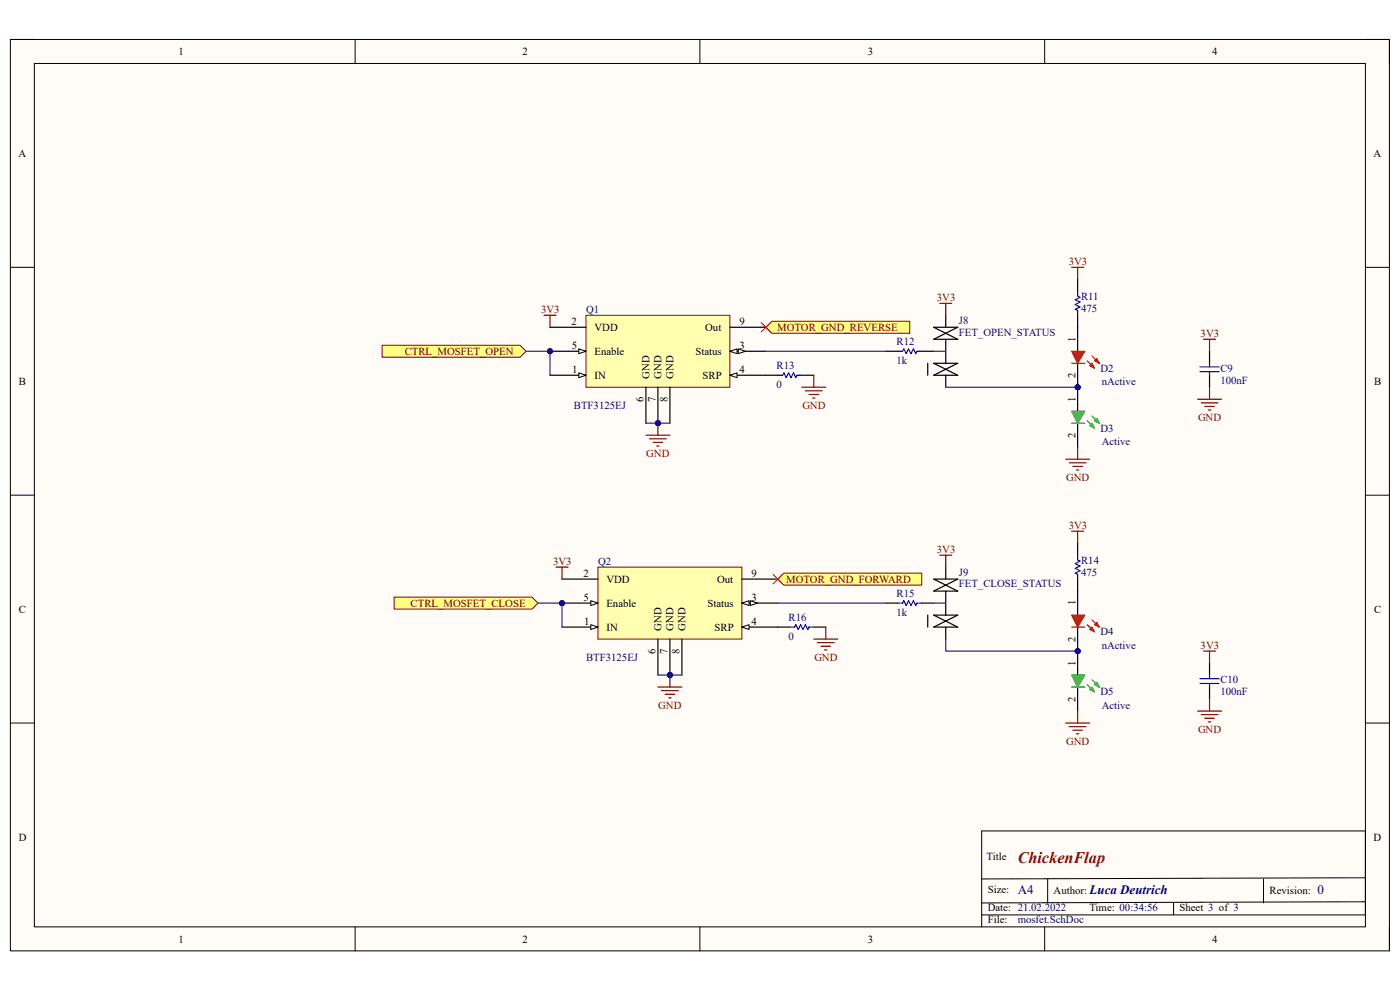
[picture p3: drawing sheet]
<svg xmlns="http://www.w3.org/2000/svg" width="297mm" height="210mm" viewBox="0 0 297 210" stroke-linecap="round" stroke-linejoin="round" font-family="sans-serif">
<path d="M2.2 8.4h292.6v193.3h-292.6z" fill-rule="evenodd" fill="#fffcf8"/>
<path d="M2.2 8.4h292.6v193.3h-292.6z" fill="none" stroke="#000" stroke-width=".21"/>
<path d="M7.3 13.5h282.4v183.1h-282.4z" fill-rule="evenodd" fill="#fffcf8"/>
<g fill="none" stroke="#000" stroke-width=".21">
<path d="M2.2 8.4h5.1M7.3 13.5h282.4v183.1h-282.4zM75.3 8.4v5.1M148.5 8.4v5.1M221.6 8.4v5.1M289.7 8.4h5.1v5.1M2.2 56.7h5.1M289.7 56.7h5.1M2.2 105h5.1M289.7 105.1h5.1M2.2 153.4h5.1M289.7 153.4h5.1"/>
<path d="M75.3 196.6v5.1M148.5 196.6v5.1M221.6 196.6v5.1M294.8 196.6v5.1"/>
</g>
<circle cx="116.7" cy="74.5" r=".51" fill="#000080"/>
<circle cx="116.7" cy="74.5" r=".51" fill="none" stroke="#000080" stroke-width=".21"/>
<circle cx="139.6" cy="89.8" r=".51" fill="#000080"/>
<circle cx="139.6" cy="89.8" r=".51" fill="none" stroke="#000080" stroke-width=".21"/>
<path d="M124.3 66.9h30.5v15.2h-30.5z" fill-rule="evenodd" fill="#ffffb0"/>
<path d="M124.3 66.9h30.5v15.2h-30.5z" fill="none" stroke="#800000" stroke-width=".21"/>
<path d="M116.7 79.6h7.6" fill="none" stroke="#000" stroke-width=".25"/>
<path d="M122.8 79.1l1.5 .5-1.5 .5z" fill="#f8fcff"/>
<path d="M122.8 79.1l1.5 .5-1.5 .5z" fill="none" stroke="#000" stroke-width=".21"/>
<path d="M154.8 74.5h7.7" fill="none" stroke="#000" stroke-width=".25"/>
<path d="M154.8 74.5l1.6-.5v1z" fill="#f8fcff"/>
<path d="M154.8 74.5l1.6-.5v1z" fill="none" stroke="#000" stroke-width=".21"/>
<path d="M156.6 74l1.6 .5-1.6 .5z" fill="#f8fcff"/>
<path d="M156.6 74l1.6 .5-1.6 .5z" fill="none" stroke="#000" stroke-width=".21"/>
<path d="M154.8 79.6h7.7" fill="none" stroke="#000" stroke-width=".25"/>
<path d="M154.8 79.6l1.6-.5v1z" fill="#f8fcff"/>
<path d="M154.8 79.6l1.6-.5v1z" fill="none" stroke="#000" stroke-width=".21"/>
<path d="M116.7 69.4h7.6M116.7 74.5h7.6" fill="none" stroke="#000" stroke-width=".25"/>
<path d="M122.8 74l1.5 .5-1.5 .5z" fill="#f8fcff"/>
<path d="M122.8 74l1.5 .5-1.5 .5z" fill="none" stroke="#000" stroke-width=".21"/>
<circle cx="116.7" cy="74.5" r=".51" fill="#000080"/>
<circle cx="116.7" cy="74.5" r=".51" fill="none" stroke="#000080" stroke-width=".21"/>
<path d="M137 82.1v7.7M139.6 82.1v7.7" fill="none" stroke="#000" stroke-width=".25"/>
<circle cx="139.6" cy="89.8" r=".51" fill="#000080"/>
<circle cx="139.6" cy="89.8" r=".51" fill="none" stroke="#000080" stroke-width=".21"/>
<path d="M154.8 69.4h7.7M142.1 82.1v7.7" fill="none" stroke="#000" stroke-width=".25"/>
<circle cx="119.2" cy="127.9" r=".51" fill="#000080"/>
<circle cx="119.2" cy="127.9" r=".51" fill="none" stroke="#000080" stroke-width=".21"/>
<circle cx="142.1" cy="143.2" r=".51" fill="#000080"/>
<circle cx="142.1" cy="143.2" r=".51" fill="none" stroke="#000080" stroke-width=".21"/>
<path d="M126.9 120.3h30.5v15.3h-30.5z" fill-rule="evenodd" fill="#ffffb0"/>
<path d="M126.9 120.3h30.5v15.3h-30.5z" fill="none" stroke="#800000" stroke-width=".21"/>
<path d="M119.2 133h7.7" fill="none" stroke="#000" stroke-width=".25"/>
<path d="M125.3 132.5l1.6 .5-1.6 .5z" fill="#f8fcff"/>
<path d="M125.3 132.5l1.6 .5-1.6 .5z" fill="none" stroke="#000" stroke-width=".21"/>
<path d="M157.4 127.9h7.6" fill="none" stroke="#000" stroke-width=".25"/>
<path d="M157.4 127.9l1.5-.5v1z" fill="#f8fcff"/>
<path d="M157.4 127.9l1.5-.5v1z" fill="none" stroke="#000" stroke-width=".21"/>
<path d="M159.2 127.4l1.5 .5-1.5 .5z" fill="#f8fcff"/>
<path d="M159.2 127.4l1.5 .5-1.5 .5z" fill="none" stroke="#000" stroke-width=".21"/>
<path d="M157.4 133h7.6" fill="none" stroke="#000" stroke-width=".25"/>
<path d="M157.4 133l1.5-.5v1z" fill="#f8fcff"/>
<path d="M157.4 133l1.5-.5v1z" fill="none" stroke="#000" stroke-width=".21"/>
<path d="M119.2 122.9h7.7M119.2 127.9h7.7" fill="none" stroke="#000" stroke-width=".25"/>
<path d="M125.3 127.4l1.6 .5-1.6 .5z" fill="#f8fcff"/>
<path d="M125.3 127.4l1.6 .5-1.6 .5z" fill="none" stroke="#000" stroke-width=".21"/>
<circle cx="119.2" cy="127.9" r=".51" fill="#000080"/>
<circle cx="119.2" cy="127.9" r=".51" fill="none" stroke="#000080" stroke-width=".21"/>
<path d="M139.6 135.6v7.6M142.1 135.6v7.6" fill="none" stroke="#000" stroke-width=".25"/>
<circle cx="142.1" cy="143.2" r=".51" fill="#000080"/>
<circle cx="142.1" cy="143.2" r=".51" fill="none" stroke="#000080" stroke-width=".21"/>
<path d="M144.7 135.6v7.6M157.4 122.9h7.6" fill="none" stroke="#000" stroke-width=".25"/>
<path d="M115.4 66.9h2.6M116.7 66.9v2.5M118 120.3h2.5M119.2 120.3v2.6" fill="none" stroke="#800000" stroke-width=".25"/>
<path d="M81.1 73.2h29.2l1.3 1.3-1.3 1.3h-29.2z" fill-rule="evenodd" fill="#ffff80"/>
<path d="M81.1 73.2h29.2l1.3 1.3-1.3 1.3h-29.2z" fill="none" stroke="#800000" stroke-width=".21"/>
<path d="M83.6 126.7h29.3l1.2 1.2-1.2 1.3h-29.3z" fill-rule="evenodd" fill="#ffff80"/>
<path d="M83.6 126.7h29.3l1.2 1.2-1.2 1.3h-29.3z" fill="none" stroke="#800000" stroke-width=".21"/>
<path d="M208.3 194.1h81.4v-17.8h-81.4v20.3M222.3 186.5v5M249 191.5v2.6M268.1 186.5v5M289.7 186.2l-81.4 .3M289.7 191.3l-81.4 .2" fill="none" stroke="#000" stroke-width=".21"/>
<circle cx="228.6" cy="82.1" r=".51" fill="#000080"/>
<circle cx="228.6" cy="82.1" r=".51" fill="none" stroke="#000080" stroke-width=".21"/>
<path d="M228.6 69.4v5.1M228.6 77.1v5" fill="none" stroke="#000" stroke-width=".25"/>
<circle cx="228.6" cy="82.1" r=".51" fill="#000080"/>
<circle cx="228.6" cy="82.1" r=".51" fill="none" stroke="#000080" stroke-width=".21"/>
<path d="M230.7 76.6l1.5 1.5M231.7 75.5l1.5 1.6" fill="none" stroke="#f00" stroke-width=".25"/>
<path d="M231.7 77.1l.5 1-1-.5z" fill="#f00"/>
<path d="M231.7 77.1l.5 1-1-.5z" fill="none" stroke="#f00" stroke-width=".25"/>
<path d="M232.7 76l.5 1.1-1-.5z" fill="#f00"/>
<path d="M232.7 76l.5 1.1-1-.5z" fill="none" stroke="#f00" stroke-width=".25"/>
<path d="M227.4 74.5h2.7l-1.5 2.6z" fill="#f00"/>
<path d="M227.4 74.5h2.7l-1.5 2.6zM227.4 77.1h2.7" fill="none" stroke="#f00" stroke-width=".25"/>
<circle cx="228.6" cy="82.1" r=".51" fill="#000080"/>
<circle cx="228.6" cy="82.1" r=".51" fill="none" stroke="#000080" stroke-width=".21"/>
<path d="M228.6 82.1v5.1" fill="none" stroke="#000" stroke-width=".25"/>
<circle cx="228.6" cy="82.1" r=".51" fill="#000080"/>
<circle cx="228.6" cy="82.1" r=".51" fill="none" stroke="#000080" stroke-width=".21"/>
<path d="M228.6 89.8v5.1" fill="none" stroke="#000" stroke-width=".25"/>
<path d="M230.7 89.3l1.5 1.5M231.7 88.3l1.5 1.5" fill="none" stroke="#00bf00" stroke-width=".25"/>
<path d="M231.7 89.8l.5 1-1-.5z" fill="#00bf00"/>
<path d="M231.7 89.8l.5 1-1-.5z" fill="none" stroke="#00bf00" stroke-width=".25"/>
<path d="M232.2 89.3l.5-.5 .5 1z" fill="#00bf00"/>
<path d="M232.2 89.3l.5-.5 .5 1z" fill="none" stroke="#00bf00" stroke-width=".25"/>
<path d="M227.4 87.2h2.7l-1.5 2.6z" fill="#00bf00"/>
<path d="M227.4 87.2h2.7l-1.5 2.6zM227.4 89.8h2.7" fill="none" stroke="#00bf00" stroke-width=".25"/>
<path d="M227.4 56.7h2.5M228.6 56.7v2.6M226.1 97.4h5.1M226.8 98.2h3.6M227.6 98.9h2M228.4 99.7h.5M228.6 94.9v2.5" fill="none" stroke="#800000" stroke-width=".25"/>
<circle cx="228.6" cy="138.1" r=".51" fill="#000080"/>
<circle cx="228.6" cy="138.1" r=".51" fill="none" stroke="#000080" stroke-width=".21"/>
<path d="M228.6 125.4v5.1M228.6 133v5.1" fill="none" stroke="#000" stroke-width=".25"/>
<circle cx="228.6" cy="138.1" r=".51" fill="#000080"/>
<circle cx="228.6" cy="138.1" r=".51" fill="none" stroke="#000080" stroke-width=".21"/>
<path d="M230.7 132.5l1.5 1.5M231.7 131.5l1.5 1.5" fill="none" stroke="#f00" stroke-width=".25"/>
<path d="M231.7 133l.5 1-1-.5z" fill="#f00"/>
<path d="M231.7 133l.5 1-1-.5z" fill="none" stroke="#f00" stroke-width=".25"/>
<path d="M232.7 132l.5 1-1-.5z" fill="#f00"/>
<path d="M232.7 132l.5 1-1-.5z" fill="none" stroke="#f00" stroke-width=".25"/>
<path d="M227.4 130.5h2.7l-1.5 2.5z" fill="#f00"/>
<path d="M227.4 130.5h2.7l-1.5 2.5zM227.4 133h2.7" fill="none" stroke="#f00" stroke-width=".25"/>
<circle cx="228.6" cy="138.1" r=".51" fill="#000080"/>
<circle cx="228.6" cy="138.1" r=".51" fill="none" stroke="#000080" stroke-width=".21"/>
<path d="M228.6 138.1v5.1" fill="none" stroke="#000" stroke-width=".25"/>
<circle cx="228.6" cy="138.1" r=".51" fill="#000080"/>
<circle cx="228.6" cy="138.1" r=".51" fill="none" stroke="#000080" stroke-width=".21"/>
<path d="M228.6 145.8v5" fill="none" stroke="#000" stroke-width=".25"/>
<path d="M230.7 145.2l1.5 1.6M231.7 144.2l1.5 1.6" fill="none" stroke="#00bf00" stroke-width=".25"/>
<path d="M231.2 146.3l.5-.5 .5 1z" fill="#00bf00"/>
<path d="M231.2 146.3l.5-.5 .5 1z" fill="none" stroke="#00bf00" stroke-width=".25"/>
<path d="M232.7 144.7l.5 1.1-1-.6z" fill="#00bf00"/>
<path d="M232.7 144.7l.5 1.1-1-.6z" fill="none" stroke="#00bf00" stroke-width=".25"/>
<path d="M227.4 143.2h2.7l-1.5 2.6z" fill="#00bf00"/>
<path d="M227.4 143.2h2.7l-1.5 2.6zM227.4 145.8h2.7" fill="none" stroke="#00bf00" stroke-width=".25"/>
<path d="M227.4 112.7h2.5M228.6 112.7v2.5M226.1 153.4h5.1M226.8 154.1h3.6M227.6 154.9h2M228.4 155.7h.5M228.6 150.8v2.6" fill="none" stroke="#800000" stroke-width=".25"/>
<path d="M228.6 59.3v2.5M187.9 74.5h2.6M195.5 74.5h2.6M228.6 66.9v2.5M228.6 115.2v2.6M187.9 127.9h2.6M195.5 127.9h2.6M228.6 122.9v2.5" fill="none" stroke="#000" stroke-width=".25"/>
<path d="M190.5 74.5h1l.2-.5 .5 1 .6-1 .5 1 .5-1 .5 1 .2-.5h1M228.6 61.8v1l.5 .3-1 .5 1 .5-1 .5 1 .5-1 .5 .5 .3v1M228.6 117.8v1l.5 .2-1 .5 1 .6-1 .5 1 .5-1 .5 .5 .2v1.1M190.5 127.9h1l.2-.5 .5 1 .6-1 .5 1 .5-1 .5 1 .2-.5h1" fill="none" stroke="#00f" stroke-width=".25"/>
<path d="M162.5 69.4l1.2-1.2h29.3v2.5h-29.3z" fill-rule="evenodd" fill="#ffff80"/>
<path d="M162.5 69.4l1.2-1.2h29.3v2.5h-29.3z" fill="none" stroke="#800000" stroke-width=".21"/>
<path d="M165 122.9l1.3-1.3h29.2v2.5h-29.2z" fill-rule="evenodd" fill="#ffff80"/>
<path d="M165 122.9l1.3-1.3h29.2v2.5h-29.2z" fill="none" stroke="#800000" stroke-width=".21"/>
<g fill="none" stroke="#000" stroke-width=".25">
<path d="M162.5 79.6h2.5M170.1 79.6h2.6M196.8 77.1v2.5M198.1 69.4h5.1l-5.1 2.6h5.1zM198.1 77.1h5.1l-5.1 2.5h5.1zM200.6 66.9v2.5M200.6 72v5.1M200.6 79.6v2.5M165 133h2.6M172.7 133h2.5M196.8 130.5v2.5M198.1 122.9h5.1l-5.1 2.5h5.1z"/>
<path d="M198.1 130.5h5.1l-5.1 2.5h5.1zM200.6 120.3v2.6M200.6 125.4v5.1M200.6 133v2.6"/>
</g>
<g fill="none" stroke="#800000" stroke-width=".25">
<path d="M172.7 79.6v2.5M199.4 64.3h2.5M200.6 64.3v2.6M170.1 82.1h5.1M170.9 82.9h3.5M171.6 83.7h2.1M172.4 84.4h.5M199.4 117.8h2.5M200.6 117.8v2.5M172.7 135.6h5M173.4 136.3h3.6M174.2 137.1h2"/>
<path d="M174.9 137.9h.6M175.2 133v2.6M139.6 145.7h5.1M140.3 146.5h3.6M141.1 147.3h2M141.9 148h.5M142.1 143.2v2.5"/>
</g>
<path d="M165 79.6h1l.3-.5 .5 1 .5-1 .5 1 .5-1 .5 1 .3-.5h1M167.6 133h1l.2-.5 .5 1 .6-1 .5 1 .5-1 .5 1 .2-.5h1.1" fill="none" stroke="#00f" stroke-width=".25"/>
<circle cx="142.1" cy="143.2" r=".51" fill="#000080"/>
<circle cx="142.1" cy="143.2" r=".51" fill="none" stroke="#000080" stroke-width=".21"/>
<path d="M137 92.3h5.1M137.8 93.1h3.6M138.6 93.9h2M139.3 94.6h.5M139.6 89.8v2.5" fill="none" stroke="#800000" stroke-width=".25"/>
<circle cx="139.6" cy="89.8" r=".51" fill="#000080"/>
<circle cx="139.6" cy="89.8" r=".51" fill="none" stroke="#000080" stroke-width=".21"/>
<path d="M139.6 143.2h5.1" fill="none" stroke="#351c75" stroke-width=".25"/>
<circle cx="142.1" cy="143.2" r=".51" fill="#000080"/>
<circle cx="142.1" cy="143.2" r=".51" fill="none" stroke="#000080" stroke-width=".21"/>
<path d="M137 89.8h5.1" fill="none" stroke="#351c75" stroke-width=".25"/>
<circle cx="139.6" cy="89.8" r=".51" fill="#000080"/>
<circle cx="139.6" cy="89.8" r=".51" fill="none" stroke="#000080" stroke-width=".21"/>
<path d="M162.5 74.5h25.4M200.6 82.1h28M165 127.9h22.9" fill="none" stroke="#351c75" stroke-width=".25"/>
<circle cx="228.6" cy="82.1" r=".51" fill="#000080"/>
<circle cx="228.6" cy="82.1" r=".51" fill="none" stroke="#000080" stroke-width=".21"/>
<path d="M114.1 127.9h5.1v5.1" fill="none" stroke="#351c75" stroke-width=".25"/>
<circle cx="119.2" cy="127.9" r=".51" fill="#000080"/>
<circle cx="119.2" cy="127.9" r=".51" fill="none" stroke="#000080" stroke-width=".21"/>
<path d="M198.1 127.9h2.5M200.6 135.6v2.5h28" fill="none" stroke="#351c75" stroke-width=".25"/>
<circle cx="228.6" cy="138.1" r=".51" fill="#000080"/>
<circle cx="228.6" cy="138.1" r=".51" fill="none" stroke="#000080" stroke-width=".21"/>
<path d="M111.6 74.5h5.1v5.1" fill="none" stroke="#351c75" stroke-width=".25"/>
<circle cx="116.7" cy="74.5" r=".51" fill="#000080"/>
<circle cx="116.7" cy="74.5" r=".51" fill="none" stroke="#000080" stroke-width=".21"/>
<path d="M198.1 74.5h2.5" fill="none" stroke="#351c75" stroke-width=".25"/>
<path d="M161.5 68.4l2 2M163.5 68.4l-2 2M164 121.8l2 2.1M166 121.8l-2 2.1" fill="none" stroke="#f00" stroke-width=".21"/>
<path d="M256.6 74.5v2.6M256.6 79.6v2.5M256.6 140.7v2.5M256.6 145.8v2.5" fill="none" stroke="#000" stroke-width=".25"/>
<path d="M254.6 77.8h4M254.6 78.8h4M256.6 77.1v.7M256.6 78.8v.8M254.6 144h4M254.6 145h4M256.6 143.2v.8M256.6 145v.8" fill="none" stroke="#00f" stroke-width=".25"/>
<g fill="none" stroke="#800000" stroke-width=".25">
<path d="M255.3 72h2.6M256.6 72v2.5M254.1 84.7h5.1M254.8 85.5h3.6M255.6 86.2h2M256.3 87h.6M256.6 82.1v2.6M255.3 138.1h2.6M256.6 138.1v2.6M254.1 150.8h5.1M254.8 151.6h3.6M255.6 152.4h2"/>
<path d="M256.3 153.1h.6M256.6 148.3v2.5"/>
</g>
<text font-size="3.4" fill="#800000" x="215.9" y="183.1">ChickenFlap</text>
<g font-size="2.8" fill="#000080">
<text x="215.9" y="189.7">A4</text>
<text x="231.1" y="189.7">Luca Deutrich</text>
<text x="279.5" y="189.7">0</text>
</g>
<g font-size="2.3">
<text x="37.9" y="11.7">1</text>
<text x="110.9" y="11.7">2</text>
<text x="184.1" y="11.7">3</text>
<text x="257.1" y="11.7">4</text>
<text x="3.9" y="33.3">A</text>
<text x="291.4" y="33.3">A</text>
<text x="121.2" y="68.9">2</text>
<text x="126.1" y="70.2">VDD</text>
<text x="149.6" y="70.2">Out</text>
<text x="156.9" y="68.9">9</text>
<text x="121.3" y="74">5</text>
<text x="126.1" y="75.3">Enable</text>
<text x="147.5" y="75.3">Status</text>
<text x="156.9" y="74">3</text>
<text x="228.1" y="72.5" transform="rotate(-90 228.1 72.5)">1</text>
<text x="4" y="81.6">B</text>
<text x="121.4" y="79.1">1</text>
<text x="126.1" y="80.3">IN</text>
<text x="137.8" y="80.3" transform="rotate(-90 137.8 80.3)">GND</text>
<text x="140.3" y="80.3" transform="rotate(-90 140.3 80.3)">GND</text>
<text x="142.9" y="80.3" transform="rotate(-90 142.9 80.3)">GND</text>
<text x="149.1" y="80.3">SRP</text>
<text x="156.9" y="79.1">4</text>
<text x="228.1" y="80.1" transform="rotate(-90 228.1 80.1)">2</text>
<text x="291.5" y="81.6">B</text>
<text x="136.5" y="85.3" transform="rotate(-90 136.5 85.3)">6</text>
<text x="139.1" y="85.2" transform="rotate(-90 139.1 85.2)">7</text>
<text x="141.6" y="85.2" transform="rotate(-90 141.6 85.2)">8</text>
<text x="228.1" y="85.2" transform="rotate(-90 228.1 85.2)">1</text>
<text x="228.1" y="92.9" transform="rotate(-90 228.1 92.9)">2</text>
<text x="123.8" y="122.3">2</text>
<text x="128.7" y="123.6">VDD</text>
<text x="152.1" y="123.6">Out</text>
<text x="159.4" y="122.3">9</text>
<text x="4" y="130">C</text>
<text x="123.8" y="127.4">5</text>
<text x="128.7" y="128.7">Enable</text>
<text x="150.1" y="128.7">Status</text>
<text x="159.4" y="127.4">3</text>
<text x="228.1" y="128.4" transform="rotate(-90 228.1 128.4)">1</text>
<text x="291.5" y="130">C</text>
<text x="124" y="132.5">1</text>
<text x="128.7" y="133.8">IN</text>
<text x="140.3" y="133.8" transform="rotate(-90 140.3 133.8)">GND</text>
<text x="142.9" y="133.8" transform="rotate(-90 142.9 133.8)">GND</text>
<text x="145.5" y="133.8" transform="rotate(-90 145.5 133.8)">GND</text>
<text x="151.6" y="133.8">SRP</text>
<text x="159.4" y="132.5">4</text>
<text x="228.1" y="136.1" transform="rotate(-90 228.1 136.1)">2</text>
<text x="139.1" y="138.7" transform="rotate(-90 139.1 138.7)">6</text>
<text x="141.6" y="138.6" transform="rotate(-90 141.6 138.6)">7</text>
<text x="144.2" y="138.6" transform="rotate(-90 144.2 138.6)">8</text>
<text x="228.1" y="141.2" transform="rotate(-90 228.1 141.2)">1</text>
<text x="228.1" y="148.8" transform="rotate(-90 228.1 148.8)">2</text>
<text x="4" y="178.3">D</text>
<text x="291.4" y="178.3">D</text>
<text x="209.3" y="182.4">Title</text>
<text x="209.5" y="189.5">Size:</text>
<text x="223.5" y="189.7">Author:</text>
<text x="269.3" y="189.7">Revision:</text>
<text x="209.5" y="193.3">Date: 21.02.2022</text>
<text x="209.5" y="195.8">File:</text>
<text x="231.1" y="193.3">Time: 00:34:56</text>
<text x="250.2" y="193.3">Sheet 3 of 3</text>
<text x="37.9" y="199.9">1</text>
<text x="110.9" y="199.9">2</text>
<text x="184.1" y="199.9">3</text>
<text x="257.1" y="199.9">4</text>
</g>
<g font-size="2.3" fill="#800000">
<text x="226.7" y="56.2">3V3</text>
<text x="198.8" y="63.8">3V3</text>
<text x="114.8" y="66.4">3V3</text>
<text x="164.9" y="70.2">MOTOR_GND_REVERSE</text>
<text x="254.7" y="71.5">3V3</text>
<text x="85.9" y="75.3">CTRL_MOSFET_OPEN</text>
<text x="170.2" y="86.7">GND</text>
<text x="254.2" y="89.3">GND</text>
<text x="137.1" y="96.9">GND</text>
<text x="226.2" y="102">GND</text>
<text x="226.7" y="112.1">3V3</text>
<text x="117.3" y="119.8">3V3</text>
<text x="198.8" y="117.3">3V3</text>
<text x="166.8" y="123.6">MOTOR_GND_FORWARD</text>
<text x="87.1" y="128.7">CTRL_MOSFET_CLOSE</text>
<text x="254.7" y="137.6">3V3</text>
<text x="172.8" y="140.1">GND</text>
<text x="139.7" y="150.3">GND</text>
<text x="254.2" y="155.4">GND</text>
<text x="226.2" y="157.9">GND</text>
</g>
<g font-size="2.3" fill="#000080">
<text x="229.4" y="63.6">R11</text>
<text x="124.3" y="66.4">Q1</text>
<text x="203.4" y="68.7">J8</text>
<text x="203.4" y="71.2">FET_OPEN_STATUS</text>
<text x="229.4" y="66.1">475</text>
<text x="190.2" y="77.3">1k</text>
<text x="190.2" y="73.2">R12</text>
<text x="164.8" y="82.4">0</text>
<text x="164.8" y="78.3">R13</text>
<text x="233.5" y="78.8">D2</text>
<text x="233.7" y="81.6">nActive</text>
<text x="258.9" y="81.4">100nF</text>
<text x="258.9" y="78.8">C9</text>
<text x="121.8" y="86.7">BTF3125EJ</text>
<text x="233.5" y="91.6">D3</text>
<text x="233.7" y="94.4">Active</text>
<text x="126.9" y="119.8">Q2</text>
<text x="229.4" y="119.5">R14</text>
<text x="203.4" y="122.1">J9</text>
<text x="203.4" y="124.6">FET_CLOSE_STATUS</text>
<text x="229.4" y="122.1">475</text>
<text x="167.3" y="131.7">R16</text>
<text x="190.2" y="130.7">1k</text>
<text x="190.2" y="126.7">R15</text>
<text x="167.3" y="135.8">0</text>
<text x="233.5" y="134.8">D4</text>
<text x="233.7" y="137.6">nActive</text>
<text x="124.3" y="140.1">BTF3125EJ</text>
<text x="233.5" y="147.5">D5</text>
<text x="258.9" y="147.5">100nF</text>
<text x="258.9" y="145">C10</text>
<text x="233.7" y="150.3">Active</text>
<text x="215.9" y="195.8">mosfet.SchDoc</text>
</g>
</svg>
